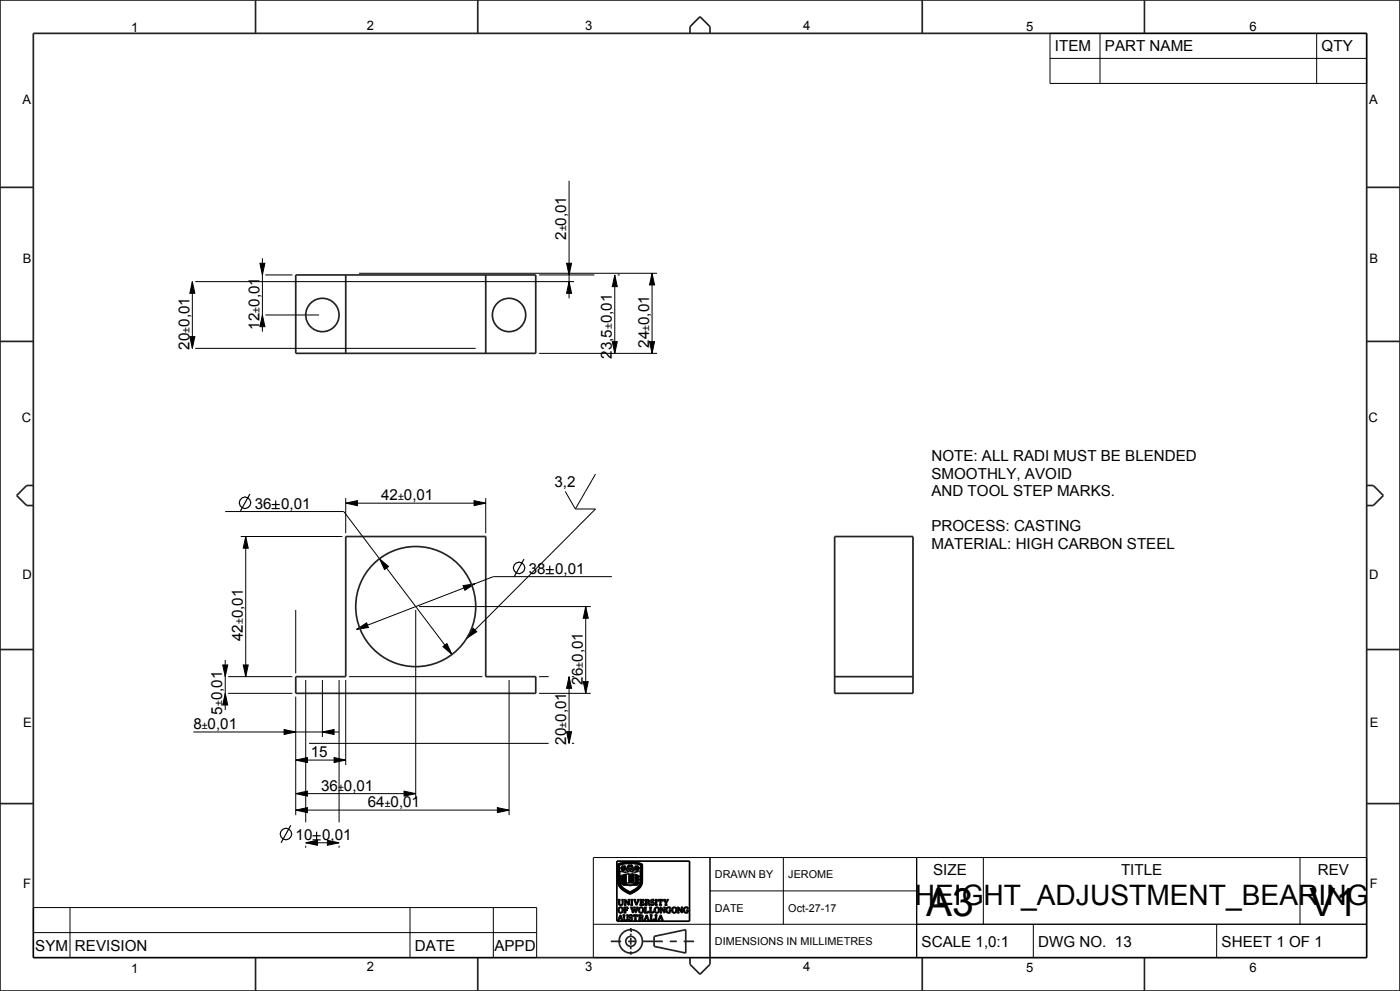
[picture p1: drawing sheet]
<svg xmlns="http://www.w3.org/2000/svg" width="420mm" height="297mm" viewBox="0 0 420 297" stroke-linecap="round" stroke-linejoin="round" font-family="sans-serif">
<g fill="none" stroke="#000" stroke-width=".51">
<path d="M185.1 258.1h21.8v18h-21.8zM185.3 259l1.5-.5 1.8-.2 2.2 .2 1.9 .5-.1 5.6-.3 1-.9 .9-2.4 1.4-1.8-.9-1.1-1-.7-1.6zM185.4 259.1l1.7-.5 2.1-.2 2 .2 1.4 .5v5.4l-.4 1.1-.9 .9-2.3 1.3-1.8-1-1.1-.9-.6-1.6zM185.6 259.2l1.5-.5 1.7-.1 2 .1 1.7 .5-.2 5.8-.8 1.2-1.9 1.2a1.1 1.1 0 0 1-1.6-.2l-1.6-1.1-.7-1.2zM185.8 259.3l1.4-.4 1.8-.1 1.8 .1 1.5 .4-.2 5.7-.9 1.2-2.1 1.3-2.2-1.3-1-1.2zM186.6 259.5l.4 .4 .5-.4-.2 .7 .3 .6-.5-.2-.6 .3 .2-.5-.5-.2 .5-.2zM186.7 259.6l.1 .4zM187.3 259.7l.1-.1-.2 .3zM188.4 259.2l.5 .1 .1 .4 .2-.4 .4-.1-.1 .6 .6 .2-.3 .3h-.5l-.3 .7-.3-.7-.7-.3 .6-.2zM188.6 259.4l.3 .3zM189.2 259.4h.3l-.3 .3zM189.5 259.9l.5 .1z"/>
<path d="M190.6 259.6l.3 .3zM191 259.9l-.5-.4v.4l.2 .3-.3 .6 .6-.2 .2 .3h.4l-.3-.5M191 259.9h.1M191 259.9l.4-.4v.6l.5 .1-.6 .2M191.4 259.6l-.2 .4zM185.4 269.6h.7l-.2 .2v1.1l.4 .3 .4-.3v-1l-.2-.3h.6l-.2 .2-.2 1.3-.5 .2-.5-.2-.1-1.3zM185.8 273.2h.1M185.9 272.1l.4-.1 .3 .3 .1 .8-.3 .4-.6-.3zM185.9 261.2l1.8 .2 1.4-.2 1.2 .2 1.8-.2v3.2l-.5 1.1-.9 .9-1.7 .9-1.9-1.1-.7-.7-.4-.9zM186.1 274.5v.1a.3 .3 0 0 1 .2 .3 .3 .3 0 0 1-.4 .3zM186.1 274.2l.9 1.6h-.8l.3-.1-.2-.5h-.5l-.2 .5 .2 .1h-.5zM186.3 260.2h.1"/>
<path d="M186.3 260.2l.3-.1zM186.3 264.5h.2zM186.3 262.6l.2 .1zM186.3 263.3l.4 .3-.2 .3-.3-.3zM186.3 262.4l.4 .2-.3 .4-.2-.3zM186.3 264.2l.4 .2-.3 .4-.2-.3zM186.7 260.6l.1-.1-.2 .3zM186.8 262.2h.2l-.1 2.9 2.1 .2 2.2-.2v-2.6l-.1 2.5-.1-2.8h.3v2.1a.68 .68 0 0 1-.1 .9 .68 .68 0 0 1-.9 0l-1.3 .2-2.2-.2zM186.8 274.2h.7l-.2 .2v1l.5 .4 .4-.4v-.9l-.3-.3h.6l-.2 .2-.2 1.3-.5 .2-.4-.2-.1-1.3zM186.9 260.5l.4-.3-.1 .2zM187.1 260.6h.1M187.1 271.9h1.3v.5l-.4-.4a.34 .34 0 0 0-.5 .3 .34 .34 0 0 0 .4 .4l.2-.3v.7l-.5-.3v.6l.2 .2h-.7l.2-.3v-1.2z"/>
<path d="M187.2 262.1l-.1 2.7zM187.3 269.6h.4l.9 1.3v-1l-.2-.3h.6l-.3 .3v1.4l-1.1-1.4v1.1l.3 .3h-.6l.2-.3v-1.1zM187.3 262l1.6 .1v.1l-.3-.1 .3 .2v.2l-.3-.1 .3 .2v.2l-.3-.1 .3 .3h-.3l.3 .3-.3-.1 .3 .2v.2l-.3-.1 .3 .2-.3 .1 .3 .3h-.3l.3 .1v.2l-.3-.1 .3 .4h-1.6zM187.4 264.1l.3 .1M187.4 264.1l.1 .1M187.4 262.8h.5zM187.4 264.4h.5zM187.4 263.9h.5zM187.4 262.5h.5zM187.4 263.6h.5zM187.4 263.1h.5zM187.4 262.2h.5z"/>
<path d="M187.5 264.2h.1M187.5 263.4h.3M187.5 260.2l.9 .8-.7-.3zM187.7 264.2h-.2M187.7 264.2h.2h-.4M187.8 263.3l-.3 .1M187.8 263.3h.1M187.8 263.3v.1M188.1 260l.4-.1zM188.7 263.5h.1M188.8 260.2l.5 .1-.4 .1zM188.8 274.3l.9-.1v.4l-.4-.3-.4 .2 .8 .7-.3 .6-.8 .1v-.5l.5 .4 .5-.3-.9-.6z"/>
<path d="M189.1 262.1l1.7-.1v2.6l-1.7 .1zM189.2 269.6h.7l-.2 .2v1.2l.2 .3h-.7l.2-.3v-1.2zM189.4 263l.9 .1zM189.4 262.2l.9 .1zM189.4 263.5l.9 .2zM189.4 262.7l.9 .1zM189.4 262.7h.1M189.4 263.8l.9 .1zM189.4 264l.9 .2zM189.4 263.8h.1M189.4 263.2l.8 .2M189.4 263.2v.1"/>
<path d="M189.4 262.4l.9 .2zM189.4 263.3l.9 .1M189.4 264.3l.9 .2zM190 274.2h1.3v.5l-.5-.4v1.4l.2 .1h-.8l.3-.1v-1.4l-.6 .4zM190.1 269.6h.7l-.2 .2 .4 1.2 .4-1.1-.2-.3h.6l-.8 1.7zM190.2 262.6h.1M190.2 264.4h.1M190.2 263.4h.1M190.3 272.5l-.5 1.1-.7-1.7h.7l-.2 .2 .3 1.1 .4-.9-.3-.4h.7l-.2 .2 .3 1.1 .1-.4M190.3 272.5h.1M190.3 272.5l.5 1.1 .7-1.7h-.6l.2 .2-.1 .6M190.4 260.2h.1l-.1 .4-.7 .4z"/>
<path d="M190.8 260.2l.3 .3zM190.8 260.2h.1M190.9 271.3h.1M190.9 262.1l.1 2.7zM190.9 260.1l.3 .3zM190.9 272.8h.1M191.1 265h.1M191.2 260.5l.3 .3zM191.3 260.4h.1M191.4 263.5l.4-.1a.25 .25 0 0 1 .1 .3 .25 .25 0 0 1-.3 .1l.1-.2zM191.4 264.4l.4-.1v.5h-.2l.1-.2zM191.4 262.6l.4-.2v.6h-.2l.1-.3z"/>
<path d="M191.4 260.1l.4 .1zM191.5 274.2l1.3 .2v.4l-.4 .2 .3 .2 .4 .7-.4-.1-.2-.6-.3-.1h-.2v.6l.3 .1h-.8l.3-.1v-1.3zM191.8 262.4h.1M191.9 269.6h1.3v.5l-.5-.4a.32 .32 0 0 0-.3 .3 .32 .32 0 0 0 .2 .4l.3-.3v.6l-.2-.2h-.3a.44 .44 0 0 0 .1 .5 .44 .44 0 0 0 .5 .1l.3-.3v.5h-1.4l.3-.5-.1-1zM192 272.1l.5-.1 .3 .3v.8l-.3 .4-.6-.4zM192 274.3l.5 .1v.5l-.5 .1zM193.3 271.9h.7l-.3 .2v1.4l.6-.1 .3-.4v.6h-1.4l.3-.2v-1.3zM193.7 271.1l-.2 .2h.7l-.2-.2M193.7 271.1v-1.3l-.2-.2 1 .1 .3 .4-.4 .3 .3 .2 .3 .7-.4-.1-.3-.7h-.4v.6M193.7 271.1h.1M193.9 269.7l.6 .1-.1 .5-.5 .1zM193.9 271.1h.1"/>
<path d="M194 274.5v.3a.24 .24 0 0 1 .1 .4 .24 .24 0 0 1-.4-.1zM194 274.2l.9 1.6h-.8l.2-.1-.1-.5h-.5l-.2 .5 .2 .1h-.5zM194.8 271.9h.7l-.2 .2v1.4l.5-.1 .3-.4a.5 .5 0 0 1-.2 .6 .5 .5 0 0 1-.6 0h-.5l.2-.4v-1.1zM194.9 274.2h.8l-.2 .2v1.4l.5-.1 .2-.4 .1 .5h-1.3l.2-.1v-1.3zM195.3 269.8l.9-.2v.5l-.4-.4-.4 .2 .8 .7-.2 .6-.8 .1v-.5l.5 .4 .4-.3-.9-.6zM196.4 274.2h.8l-.3 .2v1.3l.3 .1h-.8l.3-.1v-1.3zM196.5 269.6h.7l-.2 .2v1.2l.2 .3h-.7l.3-.2v-1.2zM196.8 272.1l.4-.1 .3 .3v.7l-.2 .5h-.4l-.3-.3zM197.5 269.6h.8a.4 .4 0 0 1 .5 .1 .4 .4 0 0 1 .1 .4l-.6-.4v1.4l.2 .2h-.7l.2-.2v-1.4l-.5 .4zM198 271.9a1.64 1.64 0 0 1 1.2 1.2l.1 .1v-1l-.3-.3h.7l-.3 .3v1.4l-1.1-1.4v1.1l.3 .3h-.6l.2-.5v-1zM198.1 274.5l.3 .7h-.5zM198.2 274.2l.8 1.6h-.7l.2-.1-.1-.5h-.5l-.2 .5 .2 .1h-.5z"/>
<path d="M199 269.6h.7l-.2 .2 .1 .3a.27 .27 0 0 0 .4 .2 .27 .27 0 0 0 .2-.4l-.2-.3h.6l-.7 1v.5l.3 .2h-.8l.3-.2v-.5zM200 272.1l1.1-.2v.5l-.4-.4-.4 .1-.3 .7 .2 .5 .4 .2 .3-.1v-.5l-.2-.1h.6l-.2 .7-.6 .1-.6-.3-.2-.6zM202 272.1l.4-.1 .3 .3 .1 .8-.4 .4-.6-.3zM203.2 271.9a1.51 1.51 0 0 1 1.3 1.2l.1-.9-.3-.3h.6l-.2 .3v1.4l-1.2-1.4 .1 1.1 .2 .3h-.6l.2-.7v-.8zM205.3 272.1l1.1-.2v.5l-.7-.4-.4 .8 .2 .5 .4 .2 .3-.1v-.5l-.3-.1h.7l-.2 .7-.6 .1-.6-.3-.2-.6z"/>
<circle cx="189" cy="260" r=".16"/>
<circle cx="186.2" cy="272.8" r=".83"/>
<circle cx="186.4" cy="263.6" r=".1"/>
<circle cx="187" cy="260.2" r=".17"/>
<circle cx="192.3" cy="272.8" r=".82"/>
<circle cx="197" cy="272.7" r=".82"/>
<circle cx="202.3" cy="272.7" r=".82"/>
</g>
<g fill="#000">
<path d="M57.7 84.4l.8 3.5h-1.5zM78 78.9h1.5l-.8 3.5zM78.7 94.4l.8 3.5h-1.5zM170.7 84.4l.8 3.5h-1.5zM170 78.9h1.5l-.8 3.5zM184.4 82.4l.8 3.5h-1.5zM195.6 81.9l.8 3.5h-1.5zM57 100.9h1.5l-.8 3.5zM183.7 102.4h1.5l-.8 3.5zM194.9 102.4h1.5l-.8 3.5zM103.7 150.8l3.5-.8v1.5zM142.2 150l3.5 .8-3.5 .7z"/>
<path d="M73.7 160.8l.8 3.5h-1.5zM113.8 167.4l2.8 2.4-1.2 .9zM138.9 175.5l3.5-.5-2.9 1.9zM107 188.6l3-1.9 .5 1.4zM132.9 193.8l1.2-.9 1.5 3.2zM142 188.3l1 1-3 2zM175.7 181.8l.8 3.5h-1.5zM67.6 207.8l.7 3.5h-1.5zM66.8 199.3h1.5l-.7 3.5zM73 199.3h1.5l-.8 3.5zM85.2 218.6l3.5 .8-3.5 .7zM96.7 219.4l3.5-.8v1.5z"/>
<path d="M170.7 202.8l.8 3.5h-1.5zM175 204.3h1.5l-.8 3.5zM88.7 227.8l3.5-.8v1.5zM88.7 237.8l3.5-.7v1.5zM100.2 227l3.5 .8-3.5 .7zM121.2 237.1l3.5 .7-3.5 .8zM170 219.3h1.5l-.8 3.5zM88.7 242.8l3.5-.8v1.5zM91.7 252.6l3.5-.8v1.5zM98.2 251.8l3.5 .8-3.5 .7zM149.2 242l3.5 .8-3.5 .7z"/>
</g>
<g fill="none" stroke="#000" stroke-width=".3">
<path d="M315 10h95v15h-95zM315 17.5h95M330 10v15M395 10v15M170.7 54.2v35.2M78 78.9h1.5l-.8 3.5zM78.7 77.4v22M170 78.9h1.5l-.8 3.5zM57.7 84.4l.8 3.5h-1.5zM57.7 84.4v20M58.6 84.4h113.6M78.7 94.4l.8 3.5h-1.5z"/>
<path d="M79.6 94.4h16.1M79.6 82.4h8.1M107.7 81.9h89.4M161.7 82.4h16.6M170.7 84.4l.8 3.5h-1.5zM184.4 82.4l.8 3.5h-1.5zM184.4 82.4v23.5M185.3 82.4h.6M195.6 81.9l.8 3.5h-1.5zM195.6 81.9v24M57 100.9h1.5l-.8 3.5zM58.6 104.4h84.1"/>
<path d="M161.7 105.9h35.4M183.7 102.4h1.5l-.8 3.5zM194.9 102.4h1.5l-.8 3.5zM67.6 153.3h35.5l32.5 42.8M103.7 150.8l3.5-.8v1.5zM103.7 149.3v10.5M103.7 150.8h42M142.2 150l3.5 .8-3.5 .7zM145.7 149.3v10.5M169.6 147.3l3 5.2M172.6 152.5h6.1l-38.7 38.8M178.7 142.1l-6.1 10.4"/>
<path d="M72.2 160.8h30.5M73.7 160.8l.8 3.5h-1.5zM73.7 160.8v42M113.8 167.4l2.8 2.4-1.2 .9zM138.9 175.5l3.5-.5-2.9 1.9zM183.6 172.8h-35.6l-41 15.8M66.8 199.3h1.5l-.7 3.5zM67.6 197.8v15M73 199.3h1.5l-.8 3.5zM88.7 182.8v19M107 188.6l3-1.9 .5 1.4zM124.7 182.8v56.5"/>
<path d="M125.7 181.8h51.5M132.9 193.8l1.2-.9 1.5 3.2zM142 188.3l1 1-3 2zM175.7 181.8l.8 3.5h-1.5zM175.7 181.8v26M58 219.4h43.7M67.6 207.8l.7 3.5h-1.5zM68.4 207.8h19.3M68.4 202.8h19.3M85.2 218.6l3.5 .8-3.5 .7zM88.7 208.8v35.5M91.7 203.8v42.7"/>
<path d="M96.7 219.4l3.5-.8v1.5zM96.7 203.8v17.1M101.7 203.8v42.7M103.7 203.8v25.5M104.7 202.8h40M152.7 203.8v40.5M161.7 207.8h15.5M161.7 202.8h2.9M170 219.3h1.5l-.8 3.5zM170.7 202.8l.8 3.5h-1.5zM170.7 202.8v20M171.6 202.8h.6"/>
<path d="M175 204.3h1.5l-.8 3.5zM88.7 227.8l3.5-.8v1.5zM88.7 237.8l3.5-.7v1.5zM88.7 237.8h36M88.7 227.8h15M92.7 222.8h71.9M100.2 227l3.5 .8-3.5 .7zM121.2 237.1l3.5 .7-3.5 .8zM171.6 222.8h.6M88.7 242.8l3.5-.8v1.5zM88.7 242.8h64M91.7 252.6l3.5-.8v1.5z"/>
<path d="M91.7 252.6h10M91.7 253.5v.6M98.2 251.8l3.5 .8-3.5 .7zM101.7 253.5v.6M149.2 242l3.5 .8-3.5 .7zM178 257h232v30h-232zM213 257v30M235 257v20M275 257v30M295 257v20M390 257v20M10 272h151v15h-151z"/>
<path d="M10 279.5h151M21 272v15M123 272v15M148 272v15M178 277h232M213 267h62M310 277v10M365 277v10"/>
</g>
<g fill="none" stroke="#000" stroke-width=".35">
<path d="M75 148.1l-3 5.2M81.5 151.2h2.4M81.5 152.4h2.4M82.7 150v2.4M157.2 167.6l-2.9 5.2M163.7 170.7h2.5M163.7 171.9h2.5M164.9 169.5v2.4M87.2 247.3l-2.9 5.3M93.8 250.5h2.4M93.8 251.7h2.4M95 249.3v2.4"/>
<circle cx="73.5" cy="150.7" r="1.72"/>
<circle cx="155.7" cy="170.2" r="1.72"/>
<circle cx="85.8" cy="250" r="1.72"/>
</g>
<g fill="none" stroke="#222226" stroke-width=".51">
<path d="M0 0h420v297h-420zM10 10h400v277h-400zM76.7 0v10M143.3 0v10M207 10v-2l3-3 3 3v2M276.7 0v10M343.3 0v10M0 56.2h10M410 56.2h10M88.7 82.4h72v23.5h-72zM103.7 82.4v23.5M145.7 82.4v23.5"/>
<path d="M0 102.3h10M410 102.3h10M10 145.5h-2l-3 3 3 3h2M410 145.5h2l3 3-3 3h-2M103.7 160.8h42v42h15v5h-72v-5h15zM250.4 160.8h23.5v47h-23.5zM0 194.7h10M410 194.7h10M250.4 202.8h23.5M0 240.8h10M410 240.8h10M189.2 279.1h.1"/>
<path d="M189.2 278.1v1M189.2 279.8v.7M76.7 287v10M143.3 287v10M183.2 282.1h3.2M188.4 282.1h2.1M189.2 281.1v2M189.2 283.8v.7M189.2 285.1v1M192.6 282.1h6.3M196.2 280.6l9.5-2v7l-9.5-2zM200.9 282.1h2.1"/>
<path d="M205.1 282.1h3.1M207 287v2l3 3 3-3v-2M276.7 287v10M343.3 287v10"/>
<circle cx="189.2" cy="282.1" r="3.5"/>
<circle cx="189.2" cy="282.1" r="1.5"/>
</g>
<!-- layer: 02___PRT_ALL_AXES -->
<g fill="none" stroke="#222226" stroke-width=".51">
<circle cx="96.7" cy="94.4" r="5"/>
<circle cx="152.7" cy="94.4" r="5"/>
<circle cx="124.7" cy="181.8" r="18"/>
</g>
<g font-size="11.7">
<text x="277.8" y="274.5">A3</text>
<text x="392.8" y="274.4">V1</text>
</g>
<text font-size="8.5" x="274.4" y="271.3">HEIGHT_ADJUSTMENT_BEARING</text>
<g font-size="4.6">
<text x="316.5" y="15.3">ITEM</text>
<text x="331.5" y="15.3">PART NAME</text>
<text x="396.5" y="15.3">QTY</text>
<text x="169.8" y="71.9" transform="rotate(-90 169.8 71.9)">2</text>
<text x="169.8" y="67.6" transform="rotate(-90 169.8 67.6)">0,01</text>
<text x="77.8" y="91.9" transform="rotate(-90 77.8 91.9)">0,01</text>
<text x="56.8" y="97.9" transform="rotate(-90 56.8 97.9)">0,01</text>
<text x="77.8" y="98.8" transform="rotate(-90 77.8 98.8)">12</text>
<text x="183.6" y="96.9" transform="rotate(-90 183.6 96.9)">0,01</text>
<text x="194.7" y="97.4" transform="rotate(-90 194.7 97.4)">0,01</text>
<text x="56.8" y="104.8" transform="rotate(-90 56.8 104.8)">20</text>
<text x="183.6" y="107.5" transform="rotate(-90 183.6 107.5)">23,5</text>
<text x="194.7" y="104.3" transform="rotate(-90 194.7 104.3)">24</text>
<text x="279.4" y="138.2">NOTE: ALL RADI MUST BE BLENDED</text>
<text x="279.4" y="143.5">SMOOTHLY, AVOID</text>
<text x="114.4" y="149.9">42</text>
<text x="121.2" y="149.9">0,01</text>
<text x="166.3" y="146">3,2</text>
<text x="279.4" y="148.7">AND TOOL STEP MARKS.</text>
<text x="76.4" y="152.4">36</text>
<text x="84.3" y="152.4">0,01</text>
<text x="279.4" y="159.2">PROCESS: CASTING</text>
<text x="279.4" y="164.5">MATERIAL: HIGH CARBON STEEL</text>
<text x="158.6" y="171.9">38</text>
<text x="166.6" y="171.9">0,01</text>
<text x="72.8" y="185.3" transform="rotate(-90 72.8 185.3)">0,01</text>
<text x="72.8" y="192.1" transform="rotate(-90 72.8 192.1)">42</text>
<text x="174.8" y="198.3" transform="rotate(-90 174.8 198.3)">0,01</text>
<text x="66.7" y="209.9" transform="rotate(-90 66.7 209.9)">0,01</text>
<text x="174.8" y="205.1" transform="rotate(-90 174.8 205.1)">26</text>
<text x="66.7" y="214.2" transform="rotate(-90 66.7 214.2)">5</text>
<text x="58" y="218.5">8</text>
<text x="62.3" y="218.5">0,01</text>
<text x="169.8" y="216.3" transform="rotate(-90 169.8 216.3)">0,01</text>
<text x="93.2" y="226.9">15</text>
<text x="169.8" y="223.1" transform="rotate(-90 169.8 223.1)">20</text>
<text x="96.4" y="237">36</text>
<text x="103.2" y="237">0,01</text>
<text x="110.4" y="241.9">64</text>
<text x="117.2" y="241.9">0,01</text>
<text x="88.7" y="251.7">10</text>
<text x="96.6" y="251.7">0,01</text>
<text x="279.9" y="262.3">SIZE</text>
<text x="336.3" y="262.3">TITLE</text>
<text x="395.3" y="262.3">REV</text>
<text x="10.6" y="285">SYM</text>
<text x="22.5" y="285">REVISION</text>
<text x="124.5" y="285">DATE</text>
<text x="148.3" y="285">APPD</text>
<text x="276.5" y="283.8">SCALE 1,0:1</text>
<text x="311.5" y="283.8">DWG NO. 13</text>
<text x="366.5" y="283.8">SHEET 1 OF 1</text>
</g>
<g font-size="3.9">
<text x="39.4" y="9.7">1</text>
<text x="110.1" y="9.1">2</text>
<text x="175.6" y="9.1">3</text>
<text x="240.9" y="9">4</text>
<text x="307.8" y="9.3">5</text>
<text x="374.8" y="9.3">6</text>
<text x="6.8" y="31.1">A</text>
<text x="410.8" y="31.1">A</text>
<text x="6.8" y="78.9">B</text>
<text x="410.8" y="78.9">B</text>
<text x="6.6" y="126.5">C</text>
<text x="410.6" y="126.5">C</text>
<text x="6.8" y="173.5">D</text>
<text x="410.8" y="173.5">D</text>
<text x="6.9" y="217.9">E</text>
<text x="410.9" y="217.9">E</text>
<text x="7" y="266.3">F</text>
<text x="411" y="266.3">F</text>
<text x="39.4" y="291.7">1</text>
<text x="110.1" y="291.1">2</text>
<text x="175.6" y="291.1">3</text>
<text x="240.9" y="291">4</text>
<text x="307.8" y="291.3">5</text>
<text x="374.8" y="291.3">6</text>
</g>
<g font-size="3.3">
<text x="214.5" y="263.3">DRAWN BY</text>
<text x="236.5" y="263.3">JEROME</text>
<text x="214.5" y="273.3">DATE</text>
<text x="236.5" y="273.3">Oct-27-17</text>
<text x="214.5" y="283.3">DIMENSIONS IN MILLIMETRES</text>
</g>
<g font-size="3.2">
<text x="169.8" y="69.4" transform="rotate(-90 169.8 69.4)">±</text>
<text x="77.8" y="93.7" transform="rotate(-90 77.8 93.7)">±</text>
<text x="56.8" y="99.7" transform="rotate(-90 56.8 99.7)">±</text>
<text x="183.6" y="98.6" transform="rotate(-90 183.6 98.6)">±</text>
<text x="194.7" y="99.2" transform="rotate(-90 194.7 99.2)">±</text>
<text x="119.4" y="149.9">±</text>
<text x="72.8" y="187.1" transform="rotate(-90 72.8 187.1)">±</text>
<text x="174.8" y="200.1" transform="rotate(-90 174.8 200.1)">±</text>
<text x="66.7" y="211.6" transform="rotate(-90 66.7 211.6)">±</text>
<text x="60.5" y="218.5">±</text>
<text x="169.8" y="218.1" transform="rotate(-90 169.8 218.1)">±</text>
<text x="101.4" y="237">±</text>
<text x="115.4" y="241.9">±</text>
</g>
</svg>
